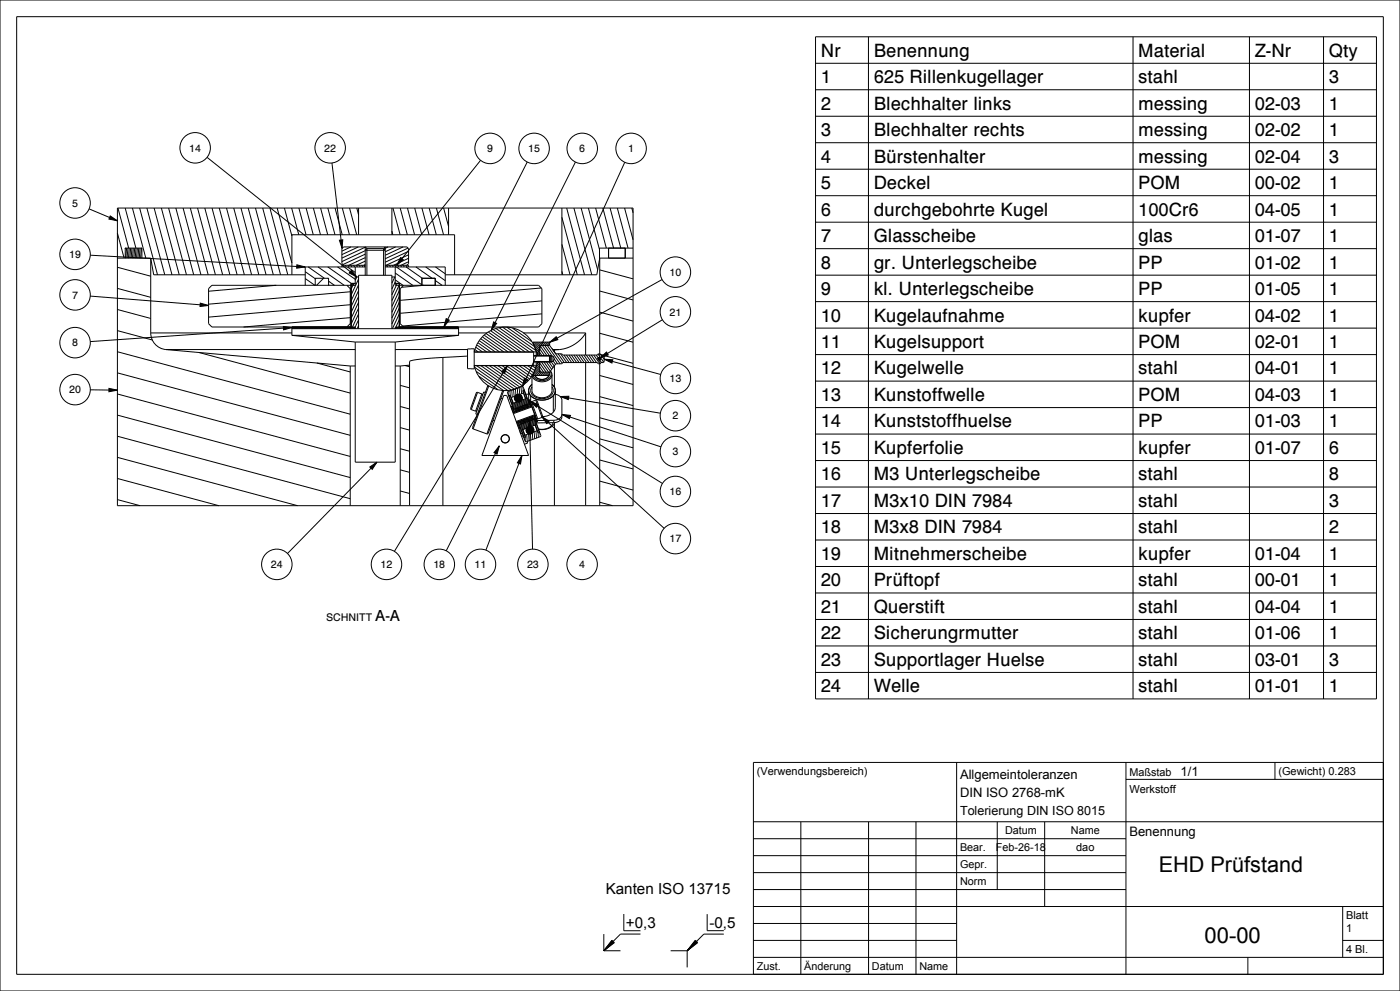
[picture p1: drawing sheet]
<svg xmlns="http://www.w3.org/2000/svg" width="420mm" height="297mm" viewBox="0 0 420 297" stroke-linecap="round" stroke-linejoin="round" font-family="sans-serif">
<g fill="none" stroke="#000" stroke-width=".3">
<path d="M0 0h420v297h-420zM5 5h410v287h-410zM244.7 11h168.2v198.5h-168.2zM244.7 19h168.2M260.5 11v198.5M339.9 11v198.5M374.8 11v198.5M397.1 11v198.5M244.7 26.9h168.2M244.7 34.8h168.2M62.1 47.2l45 35.8M99.6 48.8l3 25.7"/>
<path d="M144.2 48l-25.2 31.5M158.2 48.6l-25 49.4M172.6 48.6l-25.2 50.4M187.4 48.6l-30.7 67.2M244.7 42.8h168.2M244.7 50.7h168.2M244.7 58.7h168.2M26.7 62.6l8.5 3.6M27.1 76.5l64.5 3.5M33.1 64.7l2.1 1.5-2.5-.5zM35.2 69.8l2 7.6M35.2 77.4h10"/>
<path d="M35.4 62.4l3.2 12M37.6 62.4l3.2 12-.2 3M37.6 74.4v3M37.6 74.4h5v3M37.6 74.4h.1M37.8 74.4l-.2 .2M38 74.4l-.3 3M38.4 74.4l-.3 3M38.8 74.4l-.3 3M39.2 74.4l-.3 3M39.6 74.4l-.3 3M39.7 62.4l4 15"/>
<path d="M40 74.4l-.3 3M40.4 74.4l-.3 3M41.2 74.4l-.2 3M41.6 74.4l-.2 3M41.9 62.4l5.4 20M42 74.4l-.2 3M42.4 74.4l.2 .2M42.4 74.4l-.2 3M44.1 62.4l5.3 20M45.2 77.4v22.4M45.2 77.4l.9 5h45.5M46.2 62.4l5.4 20"/>
<path d="M48.4 62.4l5.4 20M50.6 62.4l5.3 20M52.8 62.4l5.3 20M54.9 62.4l5.4 20M57.1 62.4l5.4 20M59.3 62.4l5.3 20M61.4 62.4l5.4 20M63.6 62.4l5.4 20M65.8 62.4l5.3 20M68 62.4l5.3 20M70.1 62.4l5.4 20M72.3 62.4l5.4 20"/>
<path d="M74.5 62.4l5.3 20M76.6 62.4l5.4 20M78.8 62.4l5.4 20M81 62.4l5.3 20M83.2 62.4l4.4 16.4M85.3 62.4l2.3 8.3M87.5 62.4l2.1 8M89.1 79.4l2.5 .6-2.6 .4zM89.7 62.4l2.1 8M91.8 62.4l2.2 8M94 62.4l2.2 8M96.2 62.4l2.1 8"/>
<path d="M98.3 62.4l2.2 8M100.5 62.4l2.2 8M101.8 72l1-.1-.2 2.6zM102.6 74.5l.5-.5h19l.5 .5v4.5l-.5 .5M102.6 74.5v4.5l.5 .5M102.7 62.4l2.1 8M102.7 79.5l.4 .5M103.6 79.5l.3 .5M104.4 79.5l.3 .5M104.9 62.4l2.1 8M105.2 79.5l.4 .5M105.3 74l-2.7 1.3"/>
<path d="M106 79.5l.4 .5M107 62.4l.6 2M107.5 74l-4.9 2.3M107.6 62.4v8M107.7 79.5l.4 .5M108.5 79.5l.4 .5M109.4 79.5h.1M109.4 79.5v.5M109.6 75.1l-7 3.3M109.6 76.2l-6.7 3.1M109.6 77.2l-4.9 2.3M109.6 78.3l-2.7 1.2 .3 .5"/>
<path d="M109.6 79.3l-.5 .2M109.6 79.5h-7v.5M109.6 74.1l-7 3.2M110.1 74.5l-.5 .5h6l-.5-.5M110.1 74.5l-.5-.5v8.5M110.1 74.5v8M110.1 74.5h5M115.1 74.5l.5-.5v8.5M115.1 74.5v8M115.6 79.5h7v.5M116 79.5l.3 .5M116.4 74l-1.2 .6"/>
<path d="M116.8 79.5l.4 .5M117.6 69.3l.3 1.1M117.6 62.4v8M117.6 79.5l.4 .5M117.9 62.4l2.1 8M118.5 79.5l.3 .5M118.7 74l-3.1 1.5M119.3 79.5l.3 .5M120.1 62.4l2.1 8M120.1 79.5l.4 .5M120.2 77.2l.8 .6-2 1.7zM120.9 74l-5.3 2.5"/>
<path d="M120.9 79.5l.4 .5M121.8 79.5l.3 .5M122.2 62.4l2.2 8M122.4 74.3l-6.8 3.2M122.6 75.3l-7 3.3M122.6 76.4l-6.8 3.1v.5M122.6 77.4l-4.5 2.1M122.6 78.4l-2.3 1.1M124.4 62.4l2.1 8M126.6 62.4l2.1 8M128.7 62.4l2.2 8M130.9 62.4l2.2 8"/>
<path d="M133.1 62.4l1.5 5.5M134.6 62.4v8M136.4 70.4h-48.8v12M168.6 73.2l2.4 9.2M168.6 65.1l4.6 17.3M168.6 62.4v20M170 62.4l5.4 20M172.2 62.4l5.3 20M174.3 62.4l5 18.5M176.5 62.4l3.4 12.4M178.7 62.4l3.2 12M179.9 77.4l-.9 5h-45.4"/>
<path d="M179.9 77.4h10M179.9 77.4v74.2M180.9 62.4l3.2 12M182.6 74.4v3M182.8 74.4l-.2 .2M183 62.4l3.2 12M185.2 62.4l3.2 12M187.4 62.4l2.5 9.5M187.4 74.4l.2 .2M187.6 74.4v3M189.5 62.4l.4 1.4M189.9 74.4h-10v3.3"/>
<path d="M244.7 66.6h168.2M244.7 74.5h168.2M27.1 88.7l35.5 2.8M35.2 99.1l10.6 2.8M35.2 92.8l10 2.6M35.2 86.4l10 2.7M35.2 80.1l10 2.7M45.2 99.8a5 5 0 0 0 4.6 5M45.2 99.8h42.4M60.1 90.8l2.5 .7-2.6 .4zM82.9 85.5l-20.3 1.8M85 97.8l2.6 .4-2.5 .7z"/>
<path d="M87.6 98.5h50M87.6 98.2l-60.5 4.2M87.6 98v.4M87.8 98v.5M88 98l-.1 .5M88.2 98l-.1 .5M88.4 98l-.1 .5M88.5 98v.5M88.7 98v.5M88.9 98v.5M89.1 98v.5M89.3 98v.5"/>
<path d="M89.5 98l-.1 .5M89.7 98l-.1 .5M89.9 98l-.1 .5M90 98v.5M90.2 98v.5M90.4 98v.5M90.6 98v.5M90.8 98v.5M91 98l-.1 .5M91.2 98l-.1 .5M91.4 98l-.1 .5M91.5 98v.5"/>
<path d="M91.6 83.5l2.8 2M91.6 81.4l3 2.2M91.6 80v5.5M91.6 80h18M91.7 98v.5M91.9 98v.5M92.1 98v.5M92.3 98v.5M92.5 80l4.8 3.4M92.5 98l-.1 .5M92.7 98l-.1 .5M92.9 98l-.1 .5"/>
<path d="M93 98v.5M93.2 98v.5M93.4 98h.1M93.4 98v.5M93.6 98v.5M93.8 98v.5M94 98l-.1 .5M94.2 98l-.1 .5M94.4 98l-.1 .5M94.5 98v.5M94.6 85.3l-.2 .2M94.6 85.5v-2.1h4v2.1"/>
<path d="M94.7 98v.5M94.9 83.4l-.3 .3M94.9 98v.5M95.1 98v.5M95.3 98l-.1 .5M95.4 80l7.9 5.5M95.5 98l-.1 .5M95.7 98l-.1 .5M95.9 98l-.1 .5M96 98v.5M96.2 98v.5M96.4 98v.5"/>
<path d="M96.6 98v.5M96.8 98l-.1 .5M97 98l-.1 .5M97.1 83.4l-2.1 2.1M97.2 98l-.1 .5M97.4 98l-.1 .5M97.5 98v.5M97.7 98v.5M97.9 98v.5M98.1 98v.5M98.3 83.4l.3 .3M98.3 98l-.1 .5"/>
<path d="M98.3 80l7.9 5.5M98.5 98l-.1 .5M98.6 85.3l.2 .2M98.6 84.3l1.7 1.2M98.7 98l-.1 .5M98.9 98l-.1 .5M99 98v.5M99.2 98v.5M99.4 98v.5M99.6 98v.5M99.8 98l-.1 .5M100 98l-.1 .5"/>
<path d="M100.2 98l-.1 .5M100.4 98l-.1 .5M100.5 98v.5M100.7 98v.5M100.9 98v.5M101.1 98v.5M101.3 80l5.3 3.7M101.3 98l-.1 .5M101.5 98l-.1 .5M101.7 98l-.1 .5M101.9 98l-.1 .5M102 98v.5"/>
<path d="M102.2 98v.5M102.4 98v.5M102.6 98v.5M102.8 98l-.1 .5M103 98l-.1 .5M103.2 98l-.1 .5M103.4 98l-.1 .5M103.5 98v.5M103.7 98v.5M103.9 98v.5M104.1 85.5l1 1M104.2 80l2.4 1.6"/>
<path d="M104.3 98l-.1 .5M104.5 98l-.1 .5M104.7 98l-.1 .5M104.9 98l-.1 .5M105 98v.5M105.1 97l-1 1v.5M105.1 95.2l-32 2.8M105.1 91.3l-42.5 3.7M105.1 87.4l-42.5 3.8M105.1 86.5v10.5M105.1 97h.2M105.1 86.5h.2"/>
<path d="M105.2 98v.5M105.3 97.8l-.2 .2h-17.5v2.5M105.3 85.2v12.6M105.3 97.8l-.2 .2M105.3 86h.1M105.4 81l1.7 2-2.3-1.2zM105.4 98v.5M105.5 84.9l-.2 .3M105.6 98v.5M105.8 98l-.1 .5M106 98l-.1 .5M106.1 85l-.8 1.7"/>
<path d="M106.2 98l-.1 .5M106.4 98l-.1 .5M106.4 84.9h.1M106.5 98v.5M106.6 84.9h-1.1l-.2 .3M106.6 80v5.5h-43l-1 1v10.5l1 1h43M106.6 85h-1.3v13M106.6 98v.5M106.6 83h1M107 83l-.4 1M107.6 83.6l-2.3 4.8M107.6 85.4l-2.3 4.7"/>
<path d="M107.6 87.1l-2.3 4.8M107.6 88.9l-2.3 4.7M107.6 90.6l-2.3 4.8M107.6 92.4l-2.3 4.7M107.6 94.1l-1.9 3.9M107.6 95.8l-1 2.2M107.6 97.6l-.5 .9M107.6 98.5v-16h10v16M115.6 80h18v5.5M118.4 83l-.8 1.9M118.6 84.9h1l.2 .3 .1 12.7 17.7 .1v2.5M118.6 83l-1 .1"/>
<path d="M118.6 84.5l-1 2.1M118.6 98.4l-.1 .1M118.6 83.9l2.3 1.6M118.6 81.8l5.2 3.7M118.6 80v5.5h43l1 1v10.5l-1 1h-43v.5M118.6 84.9l1.2 .1v13M118.7 98v.5M118.9 80l7.6 5.4M118.9 98v.5M119.1 98v.5M119.2 85l-1.6 3.4M119.3 98l-.1 .5"/>
<path d="M119.5 98l-.1 .5M119.6 84.9l.2 .3M119.7 98l-.1 .5M119.8 85.3l-2.2 4.8M119.8 87.1l-2.2 4.8M119.8 88.8l-2.2 4.8M119.8 90.6l-2.2 4.8M119.8 92.3l-2.2 4.8M119.8 94.1l-2.1 4.4M119.8 95.8l-1 2.2M119.8 97.6l-.2 .4M119.8 97.8l.2 .2"/>
<path d="M119.8 92h.1M119.8 97h.3M119.8 86.5h.3M119.9 98l-.1 .5M120 98v.5M120.1 86.5v10.5M120.1 97l1 1M120.2 98v.5M120.4 98v.5M120.6 98v.5M120.8 98l-.1 .5M121 98l-.1 .5"/>
<path d="M121.1 85.5l-1 1M121.2 98l-.1 .5M121.4 98l-.1 .5M121.5 98v.5M121.7 98v.5M121.8 80l5 3.5M121.9 98v.5M122.1 98v.5M122.3 98l-.1 .5M122.5 98l-.1 .5M122.7 98l-.1 .5M122.9 98l-.1 .5"/>
<path d="M123 98v.5M123.2 98v.5M123.4 98v.5M123.6 98v.5M123.8 98l-.1 .5M124 98l-.1 .5M124.2 98l-.1 .5M124.4 98l-.1 .5M124.5 98v.5M124.7 98v.5M124.8 80l4.8 3.4M124.9 98v.5"/>
<path d="M125.1 98v.5M125.3 98l-.1 .5M125.5 98l-.1 .5M125.7 98l-.1 .5M125.9 98l-.1 .5M126 98v.5M126.2 98v.5M126.4 98v.5M126.6 85.3l-.2 .2M126.6 85.5v-2.1h4v2.1M126.6 98v.5M126.8 98l-.1 .5"/>
<path d="M126.9 83.4l-.3 .3M127 98l-.1 .5M127.2 98l-.1 .5M127.2 85.5l-6.7 .6M127.4 98l-.1 .5M127.5 98v.5M127.7 80l5.9 4.1M127.7 98v.5M127.9 98v.5M128.1 98v.5M128.3 98l-.1 .5M128.5 98l-.1 .5"/>
<path d="M128.7 98l-.1 .5M128.9 98l-.1 .5M129 98v.5M129.2 98v.5M129.4 98v.5M129.6 98v.5M129.8 98l-.1 .5M130 98l-.1 .5M130.2 98l-.1 .5M130.3 83.4l.3 .3M130.4 98l-.1 .5M130.5 98v.5"/>
<path d="M130.6 85.3l.2 .2M130.6 84.1l2 1.4M130.6 80l3 2.1M130.7 98v.5M130.9 98v.5M131.1 98v.5M131.3 98l-.1 .5M131.5 98l-.1 .5M131.7 98l-.1 .5M131.9 98l-.1 .5M132 98v.5M132.2 98v.5"/>
<path d="M132.4 98v.5M132.6 98v.5M132.8 98l-.1 .5M133 98l-.1 .5M133.2 98l-.1 .5M133.4 98l-.1 .5M133.5 98v.5M133.7 98v.5M133.9 95.5l.9 .4-1.6 2.1zM133.9 98v.5M134.1 98v.5M134.3 98l-.1 .5"/>
<path d="M134.5 98l-.1 .5M134.7 98l-.1 .5M134.9 98l-.1 .5M135 98v.5M135.2 98v.5M135.4 98v.5M135.6 98v.5M135.8 98l-.1 .5M136 98l-.1 .5M136.2 98l-.1 .5M136.4 98l-.1 .5M136.5 98v.5"/>
<path d="M136.7 98v.5M136.9 98v.5M137.1 98v.5M137.3 98l-.1 .5M137.5 98l-.1 .5M137.6 99.8h8.5M145.8 100l7.9 5.5M146.5 99.5l8.5 6M147.2 99.2l9 6.3M148 98.8l9.5 6.7M148.1 96.5l.9 .4-1.6 2.1zM148.8 98.5l10 7"/>
<path d="M149.8 98.3l10.3 7.2M150.8 98.1l9.9 6.9M152 98l8.3 5.8M153.8 98.4l5.7 4M157 99.8h18.7M157.2 99.8l.1 .1M162.4 86.3l-42.3 3.7M162.6 94.1l-41.8 3.6M162.6 90.2l-42.5 3.7M168.6 81.3l.2 1.1M179.9 99.9l10 2.7M179.9 93.5l10 2.7"/>
<path d="M179.9 87.2l10 2.7M179.9 80.9l10 2.7M198.6 83.8l-33.7 18.8M198.7 95.8l-18.6 11.5M244.7 82.5h168.2M244.7 90.4h168.2M244.7 98.3h168.2M27.1 116.8l8.1 .1M32.7 116.4l2.5 .5-2.5 .5zM35.2 118.1l69.9 18.7M35.2 111.7l69.9 18.8M35.2 105.4l69.9 18.7"/>
<path d="M49.8 104.8l55.3 4.9M49.8 104.8h56.8M59.7 105.6l45.4 12.2M87.6 100.5h50M87.6 100.5l19 2M95.1 108.8l10 2.7M105.1 109.7v41.9M105.1 109.7h1.5M106.6 102.5v36h12v-36M106.6 102.5h12M118.6 109.7h1.5M118.6 104.8h21.7"/>
<path d="M120.1 115.5l2.8 .7M120.1 109.7v41.9M121.5 109.6l1.4 .3M122.9 108.4v43.2h-87.7v-89.2h154.7v89.2h-14.2M122.9 109.4l-2.8 .3M137.6 100.5l-19 2M140.3 104.6l2-.1v6h-2zM141.3 104.5v.1M142.3 105.5h17.8v4h-17.8M142.3 109.6h18.6a9.5 9.5 0 0 1-9.3 7.5 9.5 9.5 0 0 1-9.3-7.5zM142.4 110.1l9.9 6.9M142.5 104.8l1 .7"/>
<path d="M142.7 104l2 1.5M142.9 111.3l8.2 5.7M143 109.6l10.3 7.2M143.1 103.4l2.9 2.1M143.3 117.6l-.4 .2-1.7 4.6 .2 .4M143.3 117.6l1.3 .5M143.3 117.6l-1.9 5.2M143.4 102.8l3.9 2.7M143.7 112.8l5.6 3.9M143.8 102.1l4.8 3.4M144.2 101.5l5.7 4M144.3 109.6l10 7"/>
<path d="M144.6 118.1l.1 .4M144.6 118.1l-1.9 5.1M144.8 101l6.3 4.5M144.8 100.8a9.5 9.5 0 0 1 16.1 4.7h-18.6a9.5 9.5 0 0 1 2.5-4.7zM145.3 100.5l7.1 5M145.6 109.6l9.5 6.7M146.8 109.6l9.1 6.3M148.1 109.6l8.5 5.9M149.4 109.6l7.9 5.5M150.7 109.6l7.1 5M151.9 109.6l6.4 4.5M152.3 109.5l-.9 2.5-.9-.6z"/>
<path d="M152.3 109.5l-34 55.7M152.7 117.3l-.1 1.3M152.7 118.7l-.1 .1M152.7 118.7l.9 2.3M153.1 118.6l-.3-.1-.1 .2M153.1 118.6l.3 .5M153.1 118.6l.8 2.3M153.2 109.6l5.7 4M153.4 117l-.2 1.9M153.4 119.1l.6 1.7M154 116.8l-.2 2.2M154.5 109.6l4.8 3.4"/>
<path d="M154.7 116.5l-.2 2.2-1.1 .4M155.3 116.3l-.1 1.9M155.4 118.1l-.8 .4M155.6 118.1l-1.1 .6M155.8 109.6l3.9 2.7M156 116.1l-.2 2.1-1.4 .6M156 118.3l-1.7 .8M156.1 118.3l-1.8 .9M156.2 118.4l-1.9 .9M156.3 118.4l-2 1M156.4 118.5l-2.1 1M156.4 118.6l-2 1"/>
<path d="M156.5 118.7l-2.1 .9M156.5 118.7l-2.1 1M156.6 119.8l-1.4 .7M156.6 118.8l-2.2 1M156.6 115.8l.4 .2 2.1 5.9M156.6 115.8l-4.3 1.8 2.1 6M156.6 118.9l-2.1 1M156.6 119.7l-3.1 1.3M156.6 115.8l-.2 2.2M156.6 119l-2.1 1M156.7 119.1l-2.1 1M156.7 119.6l-1.7 .8"/>
<path d="M156.7 119.5l-1.8 .8M156.7 119.2l-2.1 .9M156.7 119.4l-1.9 .9M156.7 119.3l-2 .9M156.7 119.8l-3.1 1.5M156.9 117.2l.8 2.3M156.9 117.2l.1 .6M157 117.8l-2.6 1.1M157 117.8l.6 1.7M157.1 109.6l2.9 2.1M157.2 116.6v.4M157.3 117.1l-.3-.1-.1 .2"/>
<path d="M157.3 117.1l.8 2.2M157.3 113.3l.9 .4-1.5 2.1zM157.3 117v.1M157.7 118.1h.9M158.2 119.3l-1.7 .6M158.2 119.5l-4.5 2.1M158.3 119.8l-4.5 2.1-.3 .6M158.3 109.6l2.1 1.5M158.4 120l.5-.2 2.4 6.6M158.4 120l.6 .1M158.6 119.9l.3 .1M158.7 119.9h.2"/>
<path d="M159.2 118.6v2.1l-.6-.2M159.6 115.2l-.6 .7-.4 .8v.8l.3 .7 1.5 1.2 2.2 .5 2.2-.5 1.5-1.2 .3-.7v-.8l-.4-.8-.6-.7M159.6 115.9l-.4 1.2 .4 1.1 .9 .8 2.1 .5 1.5-.2 1.5-1.1 .4-1.1-.4-1.2M159.6 109.6l1 .7M159.9 112v.5M160.1 106.5h5.3v2h-5.3M160.1 108.3h5.8M160.1 106.7h5.8M160.4 102.5l-.4 .4M160.4 112.5l.8 .9 1.4 .3M160.6 112.5l.7 .9 1.3 .3M160.7 119.9l.4 .2 1.7 4.6-.2 .4"/>
<path d="M160.7 119.9l-1.3 .5M160.7 119.9l1.9 5.2M160.9 105.5v1M160.9 108.5v1.1M161 102.5l-.8 .8M161.3 106.4h.6M161.3 106.4v.1M161.3 108.5v.1M161.3 108.6l-1.4 3.9M161.5 102.5l-1.2 1.2M161.6 108.6l-.4 .4M161.9 104.4l-1 1"/>
<path d="M161.9 105l-.8 .8M161.9 105.5l-.7 .7M161.9 106.1l-.4 .3M161.9 110.9l.4 .6M161.9 108.9l-1.1 1M161.9 109.4l-1.4 1.4M161.9 110l-1.7 1.7M161.9 110.5l-2 2M161.9 111.1l-1.5 1.4M161.9 109.8l1.2 1.7M161.9 108.8l1.9 2.7M161.9 105.6l.7 .9"/>
<path d="M161.9 104.5l1.4 2M161.9 108.5v3h3M161.9 111.3l.2 .2M161.9 106.5v-3h3l1.9 2.5h1.7l.3 .4h10.5l.2-.4h.5l.3 .4h.7l.3 .3v1.7l-.3 .3h-.7l-.3 .3h-.5l-.2-.3h-10.5l-.3 .3h-1.7l-1.9 2.5M161.9 108.5l-.6 .1M162 111.5l-1 1M162 103.6l2 2.9M162.1 102.5l-1.6 1.6M162.5 108.5l2.1 3M162.6 111.5l-1 1M162.6 102.5l-2 2M162.7 103.5l2.1 3"/>
<path d="M163.1 111.5l-1 1M163.2 102.5l-2.4 2.5M163.2 108.5l1.9 2.7M163.4 103.5l2.3 3.2M163.7 111.5l-1 1M163.7 102.5l-1 1M164 108.5l1.5 2.2M164.2 103.5l3.8 5.5M164.2 111.5l-1 1M164.3 102.5l-1 1M164.6 112.5l-.7 .9-1.3 .3M164.6 111.5l.3 .3"/>
<path d="M164.7 108.5l1.2 1.7M164.7 111.6l-.9 .9M164.8 112.5l-.8 .9-1.4 .3M164.9 102.5l-1 1M164.9 102.6l2-1.7 .5 .9zM164.9 103.1l-.5 .4M164.9 112l-.6 .5M164.9 111.5v1h-5M164.9 102.5h-5l1.4 3.9M164.9 103.3l-.3 .2M164.9 102.5v1.1M165.1 111.3l.2 .8-.2 .8-.7 .7-1 .4-1.1 .1-1-.3-.9-.5-.5-.8"/>
<path d="M165.1 106.7v1.6l-.3 .2v-2l.3 .3M165.1 111.2l.5 .9-.2 .9-.8 .9-1.1 .4-1.3 .1-1.2-.3-1-.7-.4-.9M165.3 108.3l1 1.4M165.5 104.4l3.2 4.5M165.8 104.8h2M165.9 106.7l.5 .8-.5 .8M165.9 106.7v1.6M166 108.2l.6 1M166 118.6v4.8M166.3 107.6l1 1.4M166.6 118.2l1.3 .5 .6 .9 .1 5.4-.2 .6-.5 .5-1.8 .6M167.4 106l1.9 2.7"/>
<path d="M168.1 118.8h2.5l-.1 1zM168.1 118.8l30 5M168.2 106l1.8 2.7M169.2 106.4l1.6 2.3M169.9 106.4l1.6 2.3M170.7 106.4l1.5 2.3M171.4 106.4l1.6 2.3M172.2 106.4l1.5 2.3M172.9 106.4l1.6 2.3M173.7 106.4l1.5 2.3M174.4 106.4l1.6 2.3M175.1 106.4l1.6 2.3"/>
<path d="M175.9 106.4l1.6 2.3M176.6 106.4l1.6 2.3M177.4 106.4l1.6 2.3M178.1 106.4l1.9 2.6M178.9 106.4l.6 .9 .2-.2M179.4 106.1l1.7 2.5M179.8 107.2l-.4 .2M179.9 107.9l.5 .8M179.9 107.9h.1M179.9 118.9l10 2.6M179.9 112.5l10 2.7M179.9 106.2l10 2.7"/>
<path d="M180 107.2l-.6 .3M180.1 107.3l1.9-1.8 .5 .9zM180.1 107.3l-.7 .3M180.1 107.8l-.4 .1M180.1 107.4l-.7 .3M180.1 107.6l-.5 .3M180.1 107.5l-.7 .3M180.2 107.6l-.7 .2M180.4 106.4l.9 1.3M181.3 107.7l2.5 .1-.2 1zM181.3 107.7l16.9 4.5M244.7 106.3h168.2"/>
<path d="M244.7 114.2h168.2M35.2 137.1l54.1 14.5M35.2 130.7l69.9 18.8M35.2 124.4l69.9 18.7M110.9 140l2.2-1.5-1.4 2.2zM113.1 138.5l-26.8 27.4M120.1 134.5l2.8 .7M120.1 128.2l2.8 .7M120.1 121.8l2.8 .8M141.4 122.8l1.3 .4M143.1 123l-.4 .2M149.8 133.6l-.7 2.5-.9-.4z"/>
<path d="M149.8 133.6l-15.9 31.5M153.6 121.7l-.2 .5M153.7 121.7l-.5 .2M153.9 122.3l.4 .2M154 122.5l-.3 .7M154.1 122.9l-.3 .6M154.3 123.2l-.2 .4M154.3 122.5l.4 1M154.4 123.5l-.5 .1M154.8 122.4l-.2 .3 .3 .7M155.1 123.3h.1M155.2 126.6l-.1 .3"/>
<path d="M155.4 126.5l-.4 .1M155.5 126.6l-.3 .6M155.6 122.1l2.9-.3-.1 .3M155.6 126.9l-.3 .6M155.7 126.3l.3 .9M155.7 127.2l-.3 .7M155.7 123.1l-.9 .1 .3 .1M155.9 126.2l.2 .7M156 127.9l-.3 .5M156 127.2l-.4 1M156.1 120.4h.1M156.1 128.2v.1"/>
<path d="M156.1 128.3l-.5 .1M156.1 126.1l-.1 .3 2.9-.2M156.1 128.2l.1 1.8 .5-.1M156.1 126.9l.4 .2M156.3 128.9l1.7-.6 1.9 1.4M156.4 122.8l-1.7 .2M156.4 120.1l-.8 .4M156.4 128.9l.8 2.3M156.5 128.9l1.6-.8 2 1.3M156.6 136.5l-.4 2.6-1-.4zM156.6 136.5l-10.8 28.4M156.8 128.8l.8 2.2"/>
<path d="M156.9 128.7l.6 1.7M157 130.6l-.5 .2M157 122.6l-2.3 .2M157.1 126.8l-.9 .1M157.2 131.2h.1M157.4 126.7l-1.6 .7M157.5 130.4l1-.4-.2 2.2M157.5 130.4l.1 .6M157.6 122.4l-3 .3M157.6 131l-.1 .3-.3-.1M157.7 126.6l-1.6 .2M157.8 129l1.5 1"/>
<path d="M157.8 128.9l1.6 1.1M157.8 128.8l1.7 1.2M157.8 129.1l1.4 1M157.8 128.7l1.8 1.2M157.9 129.2l1.2 .9M157.9 128.6l1.8 1.3M157.9 130.3l-.2 2.1M157.9 128.5l1.9 1.3M157.9 129.4l1 .7M157.9 128.4l1.9 1.3-.2 2.1M158 129.6l.7 .5M158 128.2l2 1.4"/>
<path d="M158 121.2l.4 .1M158.1 121.2h-.1M158.1 128.2l1.9 1.3 1.1-.4M158.1 132.3l.2 .5-1 .3M158.2 122.2l-3.5 .3M158.2 128l1.9 1.3M158.3 126.4l-2.3 .2M158.3 128l1.8 1.3M158.4 121.3l-1 .1M158.4 121.3l.2 .7M158.4 127.9l1.8 1.3M158.4 121.5l-1.6 .1"/>
<path d="M158.4 120l.6 .2M158.4 120.1l-4.5 2.1-.3 .7M158.4 122l-3.4 .3M158.4 127.9l1.8 1.2M158.5 121l-4.2 1.5M158.5 121l.3 1M158.5 120.1l.6 .2 39.6 24.6M158.5 121.6l-2.3 .2M158.5 120.2l.6 .2M158.6 127.8l1.6 1.2M158.6 120.4l.6 .2M158.6 120.6l-.1 .4"/>
<path d="M158.7 127.8l1.5 1M158.7 120.8l.6 .1M158.7 120.9l.6 .1M158.8 121l.6 .1M158.8 127.7l1.4 1M158.8 121.1l.6 .1M158.8 121.2l.6 .1M158.9 121.3l.6 .1M158.9 126.2l.5 2.5h-1zM158.9 126.2l.9 38.4M158.9 121.4l.6 .1M158.9 121.5l.6 .1"/>
<path d="M159 121.6l.3 .1M159 121.7h.2M159.1 120.3l2.4 .9-.6 .9zM159.1 127.7l1 .7M159.1 120.5l-.6-.2-4.5 2.2M159.2 130.1l-.2 1.9M159.3 127.8l.7 .5M159.4 124.9l.3 .2-1 .1M159.4 120.4l-.2 .4-.5-.2-2.9 1.4M159.4 120.4l1.9 5.2M159.4 124.9l-.1 .1M159.5 121.7l-.4 .1"/>
<path d="M159.5 121.7l-5.6 2M159.5 121.7l1 2.8M159.5 126l-3.4 .3M159.5 121.9l-5.5 2.1M159.6 124.8l.3 .7M159.7 128h.1M159.8 125.3l-1.7 .1M159.8 125.8l-3.5 .3M159.8 124.8l.4 .9M159.9 125.4l-2.4 .2M159.9 125.6l-3 .2M159.9 125.5l-.1 .4"/>
<path d="M160.1 124.7l2.1 5.8-.1 .4-4.5 1.4-2.2-5.9M160.2 125.7l.4 .2M160.2 125.7l-4.2 1.5M160.2 124.9l.6 .2M160.2 125l.6 .2M160.2 124.7l.5 .2M160.3 125.1l.6 .2M160.3 125.2l1 .4M160.3 125.7l-4.4 2.1M160.3 125.3l.6 .2M160.4 125.4l.6 .2M160.4 124.7l.3 .1"/>
<path d="M160.4 124.3l-5.5 2M160.4 125.5l.6 .2M160.5 125.6l.5 .2M160.5 129.3l-.2 2.2M160.5 124.5l-.4 .3 .7 .2M160.5 124.5l-5.6 2.1M160.5 125.7l.6 .2M160.5 127.4l.6 1.7M160.5 125.8l.6 .2M160.5 124.6l.1 .1M160.6 125.9l.6 .2 4.9-.1M160.6 125.9l-4.6 2.2"/>
<path d="M160.6 126l.6 .2M160.6 127.4l.8 2.2M160.6 126.1l.6 .2M160.7 126.3l.4 .1M160.8 126.4l.2 .1M160.8 126.5l-4.6 2.1M160.8 126.5h.1M160.9 126.8l-2 .9 1.2 .9M161 127.2l.8 2.3M161 127.1l-1.1 .5M161 127.2l-1.6 .6M161.1 129.1l.3 .5"/>
<path d="M161.1 129.1l-.2 2.2M161.3 126.4l-.6-.2-4.6 2.1M161.3 126.4l-.5 .2M161.7 129.7l-.1 1.3M161.8 129.5l-.1 .2-.3-.1M161.9 129.5h-.1M162.5 124.9l2.2 1.3-.6 .7zM162.5 124.9l36.7 33.4M162.6 125.1l-1.3 .5M165.9 126.7l-.4 .9-1 .7-1.2 .3h-1.8M166.1 126l1.8-.6 .5-.5 .2-.7 29.7 9.7M166.1 126.7l-5.2 .1"/>
<path d="M166.1 126v.7M166.5 126.6l-.7 1-1.2 .8-1.5 .3-1.6-.1M168.6 124.2l2.5 .3-.3 1zM179.9 137.9l10 2.6M179.9 131.5l10 2.7M179.9 125.2l10 2.7M244.7 122.2h168.2M244.7 130.1h168.2M244.7 138h168.2M35.2 149.7l6.8 1.9M35.2 143.4l30.5 8.2M120.1 147.1l2.8 .8"/>
<path d="M120.1 140.8l2.8 .8M179.9 150.5l3.9 1.1M179.9 144.2l10 2.7M244.7 146h168.2M244.7 153.9h168.2M244.7 161.8h168.2M244.7 169.8h168.2M244.7 177.7h168.2M244.7 185.7h168.2M244.7 193.6h168.2M244.7 201.5h168.2M287 228.5v63.5"/>
<path d="M337.8 233.6h77.2M337.8 228.5v63.5M382.5 228.5v5.1M415 228.5h-189v63.5M226 246.3h189M226 251.4h111.8M226 256.4h111.8M240.2 246.3v45.7M260.6 246.3v45.7M274.8 246.3v45.7M299.2 246.3v20.3M313.4 246.3v25.4"/>
<path d="M181.1 279.9v5M187.1 273.9v5h5M192.1 279.9h-6l-2.2 2.2M212.1 274v4.9h5M217.1 280h-6l-2.1 2.1M226 261.5h111.8M226 266.6h111.8M226 271.7h189M226 276.8h61M402.8 271.7v15.2M181.1 284.9h5M183.6 281.8l.7 .7-3.2 2.4z"/>
<path d="M183.7 281.9l-2.6 3M183.8 282l-2.7 2.9M183.9 282.1l-2.8 2.8M184 282.2l-2.9 2.7M184.1 282.3l-3 2.6M184.2 282.4l-3.1 2.5M201.2 284.9h5M206.2 284.9l-.1 5M208.6 281.8l.7 .7-3.1 2.4zM208.7 281.9l-2.5 3M208.8 282l-2.6 2.9M208.9 282.1l-2.7 2.8"/>
<path d="M209 282.2l-2.8 2.7M209.1 282.3l-2.9 2.6M209.2 282.4l-3 2.5M226 281.8h61M226 286.9h189M374.4 286.9v5.1M402.8 281.8h12.2"/>
<circle cx="58.5" cy="44.3" r="4.6"/>
<circle cx="99.1" cy="44.3" r="4.6"/>
<circle cx="147" cy="44.5" r="4.6"/>
<circle cx="160.2" cy="44.5" r="4.6"/>
<circle cx="174.7" cy="44.5" r="4.6"/>
<circle cx="189.3" cy="44.5" r="4.6"/>
<circle cx="22.5" cy="60.8" r="4.6"/>
<circle cx="22.5" cy="76.2" r="4.6"/>
<circle cx="22.5" cy="88.4" r="4.6"/>
<circle cx="202.6" cy="93.4" r="4.6"/>
<circle cx="202.6" cy="81.6" r="4.6"/>
<circle cx="22.5" cy="116.8" r="4.6"/>
<circle cx="22.5" cy="102.7" r="4.6"/>
<circle cx="155.5" cy="119.3" r="1.19"/>
<circle cx="179.8" cy="107.5" r=".4"/>
<circle cx="202.6" cy="113.4" r="4.6"/>
<circle cx="151.6" cy="131.5" r="1.25"/>
<circle cx="151.6" cy="131.5" r="1.2"/>
<circle cx="159" cy="128.9" r="1.19"/>
<circle cx="202.6" cy="135.3" r="4.6"/>
<circle cx="202.6" cy="124.6" r="4.6"/>
<circle cx="202.6" cy="147.3" r="4.6"/>
<circle cx="83.1" cy="169.1" r="4.6"/>
<circle cx="115.9" cy="169.1" r="4.6"/>
<circle cx="131.8" cy="169.1" r="4.6"/>
<circle cx="144.1" cy="169.1" r="4.6"/>
<circle cx="159.9" cy="169.1" r="4.6"/>
<circle cx="174.6" cy="169.1" r="4.6"/>
<circle cx="202.6" cy="161.4" r="4.6"/>
</g>
<g fill="#000">
<path d="M33.1 64.7l2.1 1.5-2.5-.5zM101.8 72l1-.1-.2 2.6zM120.2 77.2l.8 .6-2 1.7zM60.1 90.8l2.5 .7-2.6 .4zM85 97.8l2.6 .4-2.5 .7zM89.1 79.4l2.5 .6-2.6 .4zM105.4 81l1.7 2-2.3-1.2zM133.9 95.5l.9 .4-1.6 2.1zM148.1 96.5l.9 .4-1.6 2.1zM32.7 116.4l2.5 .5-2.5 .5zM152.3 109.5l-.9 2.5-.9-.6zM157.3 113.3l.9 .4-1.5 2.1z"/>
<path d="M164.9 102.6l2-1.7 .5 .9zM168.1 118.8h2.5l-.1 1zM180.1 107.3l1.9-1.8 .5 .9zM181.3 107.7l2.5 .1-.2 1zM110.9 140l2.2-1.5-1.4 2.2zM149.8 133.6l-.7 2.5-.9-.4zM156.6 136.5l-.4 2.6-1-.4zM158.9 126.2l.5 2.5h-1zM159.1 120.3l2.4 .9-.6 .9zM162.5 124.9l2.2 1.3-.6 .7zM168.6 124.2l2.5 .3-.3 1z"/>
</g>
<!-- layer: 02___PRT_ALL_AXES -->
<g fill="none" stroke="#000" stroke-width=".3">
<path d="M136.4 70.4v12M145.6 117.6l-.5-.1-2.4 6.5 .5 .2M146.4 115.4l-4.6 12.8 .1 .3M146.6 115.6l-4.7 12.9M150.3 119.3l.5 .2M150.8 117l-4.7 13M151.1 117l-4.6 12.9-.4 .1M156.6 119.7l.2 .1M158.6 117.1l.3 1.1 .9 .9 1.3 .6 1.5 .2 1.5-.2 1.3-.6 .9-.9 .3-1.1M158.6 117.1v2.8M159.6 115.2l-.7 .9-.3 1M160.7 112.5v.2"/>
<path d="M164.5 112.5v.2M165.6 112.3l-.1 5.4-1 1-1.7 .5-1.9-.4-1.1-1-.2-5.3M165.6 115.2l.7 .9 .3 1M166.6 117.1v5l-.2 .9-1.4 1.3-2.2 .6M141.9 128.5l4.2 1.5M147.9 125.9l.5 .2M154.9 120.3l-.1 .2M157.7 128.4l.2 .1M159.7 127.7l-.1 .2"/>
</g>
<!-- layer: 06___PRT_ALL_SURFS -->
<path d="M132.9 107.1l-7.1 .6-2.2 .3-.7 .4M132.9 107.1v44.5M140.3 106.7l-7.4 .4M151.1 118.5h.9l6.6 18h-14zM166.3 104.9h-.4M166.3 104.9l1.5-.1a10.4 10.4 0 0 0 7.9-5v6.6M166.3 104.9v.5M166.3 109.6v6.5M175.7 108.7v42.9h-52.8M166.3 126.9v24.7" fill="none" stroke="#000" stroke-width=".3"/>
<!-- layer: COPY_GEOMS -->
<path d="M182.6 74.4h5v3h-5zM126.6 83.4h4v2.1h-4z" fill="none" stroke="#000" stroke-width=".3"/>
<text font-size="6.6" x="361.4" y="282.5">00-00</text>
<text font-size="6.5" x="347.6" y="261.4">EHD Prüfstand</text>
<g font-size="5.5">
<text x="246.2" y="17">Nr</text>
<text x="262.1" y="17">Benennung</text>
<text x="341.5" y="17">Material</text>
<text x="376.4" y="17">Z-Nr</text>
<text x="398.6" y="17">Qty</text>
<text x="246.2" y="24.9">1</text>
<text x="262.1" y="24.9">625 Rillenkugellager</text>
<text x="341.5" y="24.9">stahl</text>
<text x="398.6" y="24.9">3</text>
<text x="246.2" y="32.9">2</text>
<text x="262.1" y="32.9">Blechhalter links</text>
<text x="341.5" y="32.9">messing</text>
<text x="376.4" y="32.9">02-03</text>
<text x="398.6" y="32.9">1</text>
<text x="246.2" y="40.8">3</text>
<text x="262.1" y="40.8">Blechhalter rechts</text>
<text x="341.5" y="40.8">messing</text>
<text x="376.4" y="40.8">02-02</text>
<text x="398.6" y="40.8">1</text>
<text x="246.2" y="48.7">4</text>
<text x="262.1" y="48.7">Bürstenhalter</text>
<text x="341.5" y="48.7">messing</text>
<text x="376.4" y="48.7">02-04</text>
<text x="398.6" y="48.7">3</text>
<text x="246.2" y="56.7">5</text>
<text x="262.1" y="56.7">Deckel</text>
<text x="341.5" y="56.7">POM</text>
<text x="376.4" y="56.7">00-02</text>
<text x="398.6" y="56.7">1</text>
<text x="246.2" y="64.6">6</text>
<text x="262.1" y="64.6">durchgebohrte Kugel</text>
<text x="341.5" y="64.6">100Cr6</text>
<text x="376.4" y="64.6">04-05</text>
<text x="398.6" y="64.6">1</text>
<text x="246.2" y="72.5">7</text>
<text x="262.1" y="72.5">Glasscheibe</text>
<text x="341.5" y="72.5">glas</text>
<text x="376.4" y="72.5">01-07</text>
<text x="398.6" y="72.5">1</text>
<text x="246.2" y="80.5">8</text>
<text x="262.1" y="80.5">gr. Unterlegscheibe</text>
<text x="341.5" y="80.5">PP</text>
<text x="376.4" y="80.5">01-02</text>
<text x="398.6" y="80.5">1</text>
<text x="246.2" y="88.4">9</text>
<text x="262.1" y="88.4">kl. Unterlegscheibe</text>
<text x="341.5" y="88.4">PP</text>
<text x="376.4" y="88.4">01-05</text>
<text x="398.6" y="88.4">1</text>
<text x="246.2" y="96.4">10</text>
<text x="262.1" y="96.4">Kugelaufnahme</text>
<text x="341.5" y="96.4">kupfer</text>
<text x="376.4" y="96.4">04-02</text>
<text x="398.6" y="96.4">1</text>
<text x="246.2" y="104.3">11</text>
<text x="262.1" y="104.3">Kugelsupport</text>
<text x="341.5" y="104.3">POM</text>
<text x="376.4" y="104.3">02-01</text>
<text x="398.6" y="104.3">1</text>
<text x="246.2" y="112.2">12</text>
<text x="262.1" y="112.2">Kugelwelle</text>
<text x="341.5" y="112.2">stahl</text>
<text x="376.4" y="112.2">04-01</text>
<text x="398.6" y="112.2">1</text>
<text x="246.2" y="120.2">13</text>
<text x="262.1" y="120.2">Kunstoffwelle</text>
<text x="341.5" y="120.2">POM</text>
<text x="376.4" y="120.2">04-03</text>
<text x="398.6" y="120.2">1</text>
<text x="246.2" y="128.1">14</text>
<text x="262.1" y="128.1">Kunststoffhuelse</text>
<text x="341.5" y="128.1">PP</text>
<text x="376.4" y="128.1">01-03</text>
<text x="398.6" y="128.1">1</text>
<text x="246.2" y="136">15</text>
<text x="262.1" y="136">Kupferfolie</text>
<text x="341.5" y="136">kupfer</text>
<text x="376.4" y="136">01-07</text>
<text x="398.6" y="136">6</text>
<text x="246.2" y="144">16</text>
<text x="262.1" y="144">M3 Unterlegscheibe</text>
<text x="341.5" y="144">stahl</text>
<text x="398.6" y="144">8</text>
<text x="246.2" y="151.9">17</text>
<text x="262.1" y="151.9">M3x10 DIN 7984</text>
<text x="341.5" y="151.9">stahl</text>
<text x="398.6" y="151.9">3</text>
<text x="246.2" y="159.9">18</text>
<text x="262.1" y="159.9">M3x8 DIN 7984</text>
<text x="341.5" y="159.9">stahl</text>
<text x="398.6" y="159.9">2</text>
<text x="246.2" y="167.8">19</text>
<text x="262.1" y="167.8">Mitnehmerscheibe</text>
<text x="341.5" y="167.8">kupfer</text>
<text x="376.4" y="167.8">01-04</text>
<text x="398.6" y="167.8">1</text>
<text x="246.2" y="175.7">20</text>
<text x="262.1" y="175.7">Prüftopf</text>
<text x="341.5" y="175.7">stahl</text>
<text x="376.4" y="175.7">00-01</text>
<text x="398.6" y="175.7">1</text>
<text x="246.2" y="183.7">21</text>
<text x="262.1" y="183.7">Querstift</text>
<text x="341.5" y="183.7">stahl</text>
<text x="376.4" y="183.7">04-04</text>
<text x="398.6" y="183.7">1</text>
<text x="246.2" y="191.6">22</text>
<text x="262.1" y="191.6">Sicherungrmutter</text>
<text x="341.5" y="191.6">stahl</text>
<text x="376.4" y="191.6">01-06</text>
<text x="398.6" y="191.6">1</text>
<text x="246.2" y="199.5">23</text>
<text x="262.1" y="199.5">Supportlager Huelse</text>
<text x="341.5" y="199.5">stahl</text>
<text x="376.4" y="199.5">03-01</text>
<text x="398.6" y="199.5">3</text>
<text x="246.2" y="207.5">24</text>
<text x="262.1" y="207.5">Welle</text>
<text x="341.5" y="207.5">stahl</text>
<text x="376.4" y="207.5">01-01</text>
<text x="398.6" y="207.5">1</text>
</g>
<text font-size="4.6" x="112.6" y="186">A-A</text>
<g font-size="4.5">
<text x="181.7" y="267.8">Kanten ISO 13715</text>
<text x="187.8" y="278.1">+0,3</text>
<text x="212.8" y="278.1">-0,5</text>
</g>
<g font-size="3.9">
<text x="288" y="233.6">Allgemeintoleranzen</text>
<text x="354.2" y="232.5">1/1</text>
<text x="288" y="239">DIN ISO 2768-mK</text>
<text x="338.8" y="250.6">Benennung</text>
</g>
<text font-size="3.8" x="288" y="244.2">Tolerierung DIN ISO 8015</text>
<g font-size="3.3">
<text x="227" y="232.3">(Verwendungsbereich)</text>
<text x="338.8" y="232.5">Maßstab</text>
<text x="383.5" y="232.3">(Gewicht) 0.283</text>
<text x="338.8" y="237.8">Werkstoff</text>
<text x="301.5" y="250.1">Datum</text>
<text x="321.3" y="250.1">Name</text>
<text x="288" y="255.1">Bear.</text>
<text x="298.8" y="255.1">Feb-26-18</text>
<text x="322.8" y="255.2">dao</text>
<text x="288" y="260.2">Gepr.</text>
<text x="288" y="265.3">Norm</text>
<text x="403.8" y="275.5">Blatt</text>
<text x="403.8" y="279.3">1</text>
<text x="403.8" y="285.7">4 Bl.</text>
<text x="227" y="290.7">Zust.</text>
<text x="241.3" y="290.7">Änderung</text>
<text x="261.6" y="290.7">Datum</text>
<text x="275.8" y="290.7">Name</text>
</g>
<g font-size="3.2">
<text x="56.8" y="45.4">14</text>
<text x="97.3" y="45.4">22</text>
<text x="146.2" y="45.6">9</text>
<text x="158.5" y="45.6">15</text>
<text x="173.8" y="45.6">6</text>
<text x="188.5" y="45.6">1</text>
<text x="21.6" y="62">5</text>
<text x="20.8" y="77.4">19</text>
<text x="200.9" y="82.7">10</text>
<text x="21.6" y="89.5">7</text>
<text x="200.9" y="94.6">21</text>
<text x="21.6" y="103.8">8</text>
<text x="20.8" y="117.9">20</text>
<text x="200.9" y="114.6">13</text>
<text x="201.7" y="125.7">2</text>
<text x="201.7" y="136.5">3</text>
<text x="200.9" y="148.4">16</text>
<text x="200.9" y="162.6">17</text>
<text x="81.3" y="170.3">24</text>
<text x="114.2" y="170.3">12</text>
<text x="130" y="170.3">18</text>
<text x="142.4" y="170.3">11</text>
<text x="158.1" y="170.3">23</text>
<text x="173.8" y="170.3">4</text>
<text x="97.8" y="186">SCHNITT</text>
</g>
</svg>
